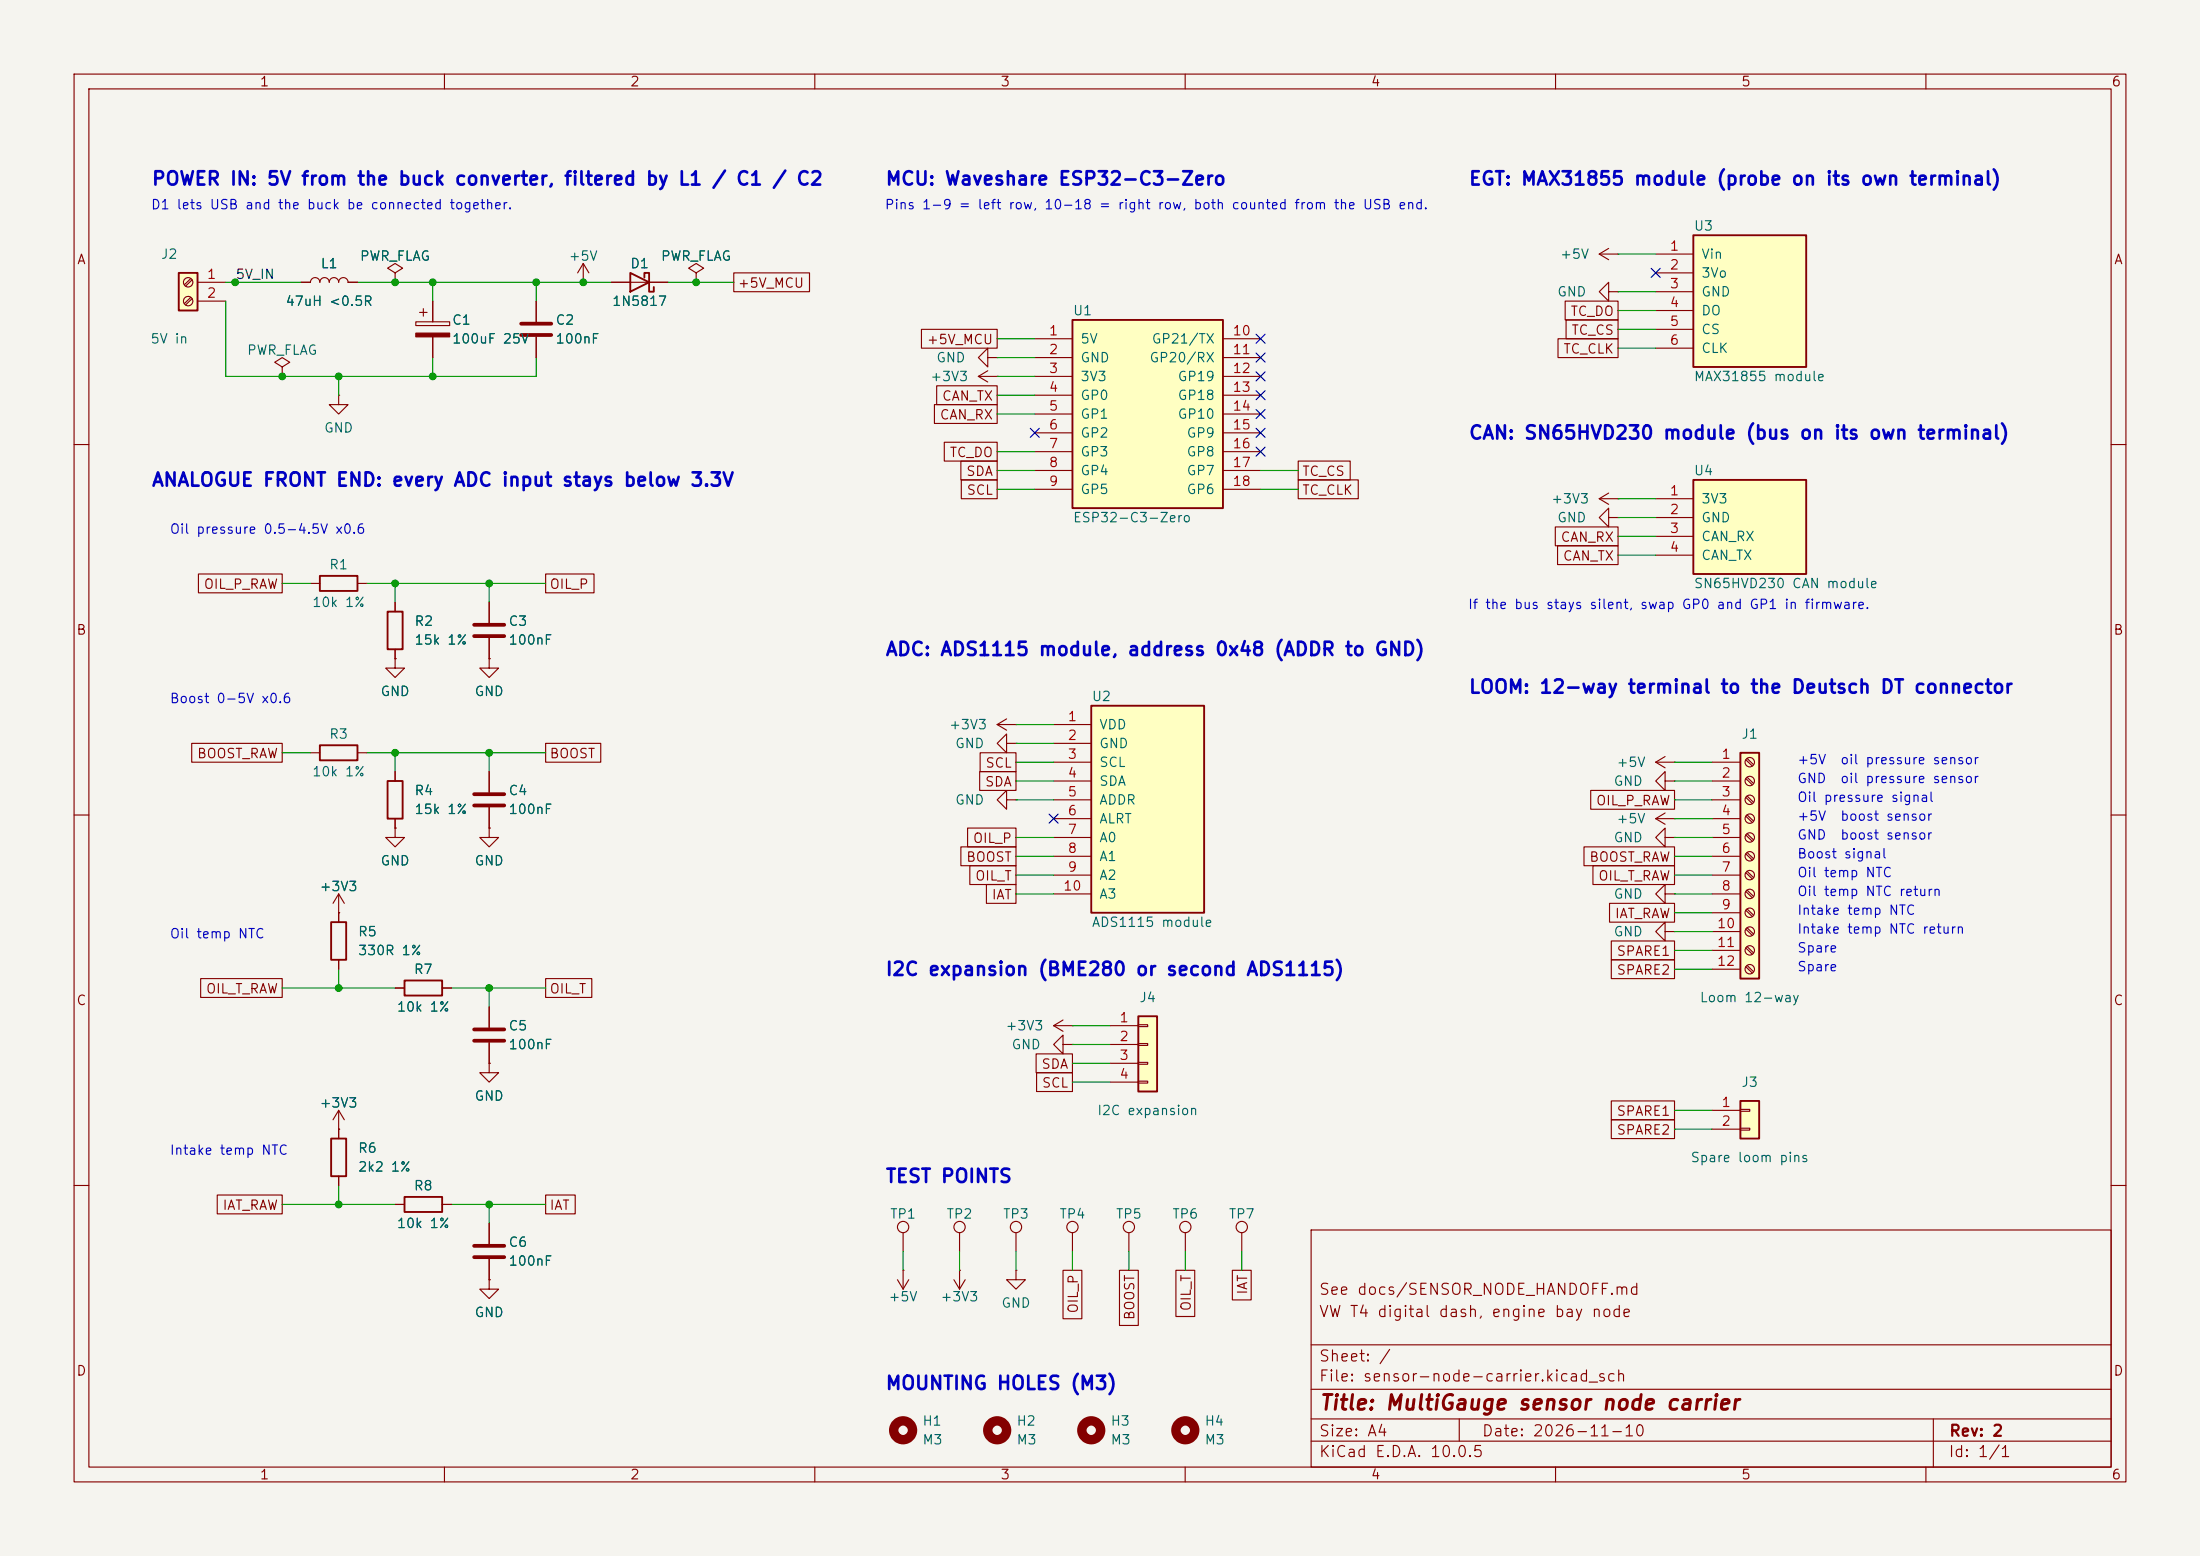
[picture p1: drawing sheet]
<svg xmlns="http://www.w3.org/2000/svg" width="297mm" height="210mm" viewBox="0 0 297 210" stroke-linecap="round" stroke-linejoin="round" font-family="sans-serif">
<path d="M0 0h297v210h-297z" fill="#f5f4ef" stroke="#f5f4ef" stroke-width=".14"/>
<g fill="none" stroke="#840000" stroke-width=".15">
<path d="M10 10h277v190h-277zM12 12h273v186h-273zM60 10v2M110 10v2M160 10v2M210 10v2M260 10v2M215.9 34.3l1.3 .8M215.9 34.3h2.5M217.2 39.4v-1.3l-1.3 1.3 1.3 1.2v-1.2h1.2M217.2 33.5l-1.3 .8M218.4 39.4h.1"/>
<path d="M218.4 34.3h.1M10 60h2M217.2 69.9v-1.3l-1.3 1.3 1.3 1.2v-1.2h1.2M218.4 69.9h.1M285 60h2M66 81.3v2.8M66 86.1v2.8M10 110h2M135.9 100.3v-1.2l-1.3 1.2 1.3 1.3v-1.3h1.3M135.9 108v-1.3l-1.3 1.3 1.3 1.2v-1.2h1.3M137.2 100.3h.1M137.2 108h.1"/>
<path d="M285 110h2M45.7 123.2h.1M45.7 120.7l-.7 1.2M45.7 120.7l.8 1.2M45.7 120.7v2.5M142.2 138.4l1.3 .8M142.2 138.4h2.6M143.5 137.7l-1.3 .7M144.8 138.4h.1M143.5 141v-1.3l-1.3 1.3 1.3 1.2v-1.2h1.3M144.8 141h.1M10 160h2"/>
<path d="M53.3 162.6h1.3M59.7 162.6h1.3M66 172.7v1.3h1.3l-1.3 1.3-1.2-1.3h1.2M66 172.7h.1M66 165.1v2.8M66 169.9v2.8M121.2 172.7l.7 1.3M121.9 171.5h.1M121.9 171.5v2.5M122.7 172.7l-.8 1.3M137.2 171.5v1.2h1.2l-1.2 1.3-1.3-1.3h1.3M137.2 171.5h.1"/>
<path d="M152.4 166.4v2.5M160 166.4v2.5M167.6 166.4v2.5M177 166h108v32h-108zM285 160h2M60 198v2M110 198v2M160 198v2M177 194.5h108M177 191.5h108M177 187.5h108M177 181.5h108"/>
<path d="M197 191.5v3M210 198v2M260 198v2M261 191.5v6.5"/>
<circle cx="152.4" cy="165.6" r=".76"/>
<circle cx="160" cy="165.6" r=".76"/>
<circle cx="167.6" cy="165.6" r=".76"/>
</g>
<path d="M54.6 161.5h5.1v2.1h-5.1z" fill="none" stroke="#840000" stroke-width=".25"/>
<path d="M64 84.3h4.1M64 85.9h4.1M64 168.1h4.1M64 169.7h4.1" fill="none" stroke="#840000" stroke-width=".51"/>
<g fill="none" stroke="#840000" stroke-width="1.3">
<circle cx="121.9" cy="193" r="1.27"/>
<circle cx="160" cy="193" r="1.27"/>
</g>
<path d="M228.6 64.8h15.2v12.7h-15.2z" fill="#ffffc2"/>
<path d="M228.6 64.8h15.2v12.7h-15.2z" fill="none" stroke="#840000" stroke-width=".25"/>
<g fill="none" stroke="#840000" stroke-width=".15">
<path d="M215.9 67.3h2.5M215.9 67.3l1.3 .8M217.2 66.5l-1.3 .8M218.4 67.3h.1M223.5 67.3h5.1M223.5 69.9h5.1M223.5 72.4h5.1M223.5 74.9h5.1M121.9 166.4v2.5M128.8 172.7l.7 1.3M129.5 171.5h.1M129.5 171.5v2.5"/>
<path d="M130.3 172.7l-.8 1.3"/>
<circle cx="121.9" cy="165.6" r=".76"/>
</g>
<circle cx="134.6" cy="193" r="1.27" fill="none" stroke="#840000" stroke-width="1.3"/>
<path d="M228.6 31.8h15.2v17.7h-15.2z" fill="#ffffc2"/>
<path d="M228.6 31.8h15.2v17.7h-15.2z" fill="none" stroke="#840000" stroke-width=".25"/>
<g fill="none" stroke="#840000" stroke-width=".15">
<path d="M223.5 34.3h5.1M223.5 36.8h5.1M223.5 39.4h5.1M223.5 41.9h5.1M223.5 44.5h5.1M223.5 47h5.1M223.5 102.9l1.3 .7M223.5 102.9h2.6M224.8 105.4v-1.3l-1.3 1.3 1.3 1.3v-1.3h1.3M224.8 102.1l-1.3 .8M226.1 105.4h.1M226.1 102.9h.1"/>
<path d="M224.8 125.7v-1.2l-1.3 1.2 1.3 1.3v-1.3h1.3M224.8 120.7v-1.3l-1.3 1.3 1.3 1.2v-1.2h1.3M226.1 125.7h.1M226.1 120.7h.1M129.5 166.4v2.5M137.2 166.4v2.5M144.8 166.4v2.5"/>
<circle cx="129.5" cy="165.6" r=".76"/>
<circle cx="137.2" cy="165.6" r=".76"/>
<circle cx="144.8" cy="165.6" r=".76"/>
</g>
<path d="M234.9 101.6h2.6v30.5h-2.6z" fill="#ffffc2"/>
<path d="M234.9 101.6h2.6v30.5h-2.6zM54.6 132.3h5.1v2.1h-5.1z" fill="none" stroke="#840000" stroke-width=".25"/>
<g fill="none" stroke="#840000" stroke-width=".15">
<path d="M223.5 110.5h2.6M223.5 110.5l1.3 .8M224.8 113v-1.2l-1.3 1.2 1.3 1.3v-1.3h1.3M224.8 109.7l-1.3 .8M226.1 113h.1M226.1 110.5h.1M231.1 102.9h3.8M231.1 105.4h3.8M231.1 108h3.8M231.1 110.5h3.8M231.1 113h3.8M231.1 115.6h3.8"/>
<path d="M231.1 118.1h3.8M235.7 102.5l.9 .9M235.7 105.1l.9 .8M235.7 107.6l.9 .9M235.7 110.2l.9 .8M235.7 112.7l.9 .8M235.7 115.2l.9 .9M235.7 117.8l.9 .8M235.9 102.4l.8 .8M235.9 104.9l.8 .8M235.9 107.4l.8 .9M235.9 110l.8 .8"/>
<path d="M235.9 112.5l.8 .9M235.9 115.1l.8 .8M235.9 117.6l.8 .8M53.3 133.4h1.3M59.7 133.4h1.3M231.1 120.7h3.8M231.1 123.2h3.8M231.1 125.7h3.8M231.1 128.3h3.8M231.1 130.8h3.8M235.7 120.3l.9 .9M235.7 122.9l.9 .8"/>
<path d="M235.7 125.4l.9 .8M235.7 127.9l.9 .9M235.7 130.5l.9 .8M235.9 120.1l.8 .9M235.9 122.7l.8 .8M235.9 125.2l.8 .9M235.9 127.8l.8 .8M235.9 130.3l.8 .8"/>
<circle cx="236.2" cy="102.9" r=".63"/>
<circle cx="236.2" cy="118.1" r=".63"/>
<circle cx="236.2" cy="115.6" r=".63"/>
<circle cx="236.2" cy="105.4" r=".63"/>
<circle cx="236.2" cy="107.9" r=".63"/>
<circle cx="236.2" cy="110.5" r=".63"/>
<circle cx="236.2" cy="113" r=".63"/>
<circle cx="236.2" cy="125.7" r=".63"/>
<circle cx="236.2" cy="120.6" r=".63"/>
<circle cx="236.2" cy="123.2" r=".63"/>
<circle cx="236.2" cy="130.8" r=".63"/>
<circle cx="236.2" cy="128.3" r=".63"/>
</g>
<path d="M234.9 148.6h2.6v5.1h-2.6z" fill="#ffffc2"/>
<path d="M43.2 77.7h5.1v2.1h-5.1zM234.9 148.6h2.6v5.1h-2.6z" fill="none" stroke="#840000" stroke-width=".25"/>
<path d="M41.9 78.7h1.3M48.3 78.7h1.2M231.1 149.9h3.8M231.1 152.4h3.8M234.9 149.7h1.3v.3h-1.3zM234.9 152.3h1.3v.2h-1.3z" fill="none" stroke="#840000" stroke-width=".15"/>
<path d="M24.1 36.8h2.6v5.1h-2.6z" fill="#ffffc2"/>
<path d="M24.1 36.8h2.6v5.1h-2.6zM43.2 100.6h5.1v2h-5.1zM44.7 124.5h2v5h-2z" fill="none" stroke="#840000" stroke-width=".25"/>
<g fill="none" stroke="#840000" stroke-width=".15">
<path d="M25.8 37.6l-.9 .8M25.9 37.8l-.8 .8M26.7 38.1h3.8M40.6 38.1h1.3a.64 .64 0 0 1 .6-.6 .64 .64 0 0 1 .7 .6 .64 .64 0 0 1 .6-.6 .64 .64 0 0 1 .6 .6 .64 .64 0 0 1 .7-.6 .64 .64 0 0 1 .6 .6 .64 .64 0 0 1 .7-.6 .64 .64 0 0 1 .6 .6h1.3M25.8 40.1l-.9 .9M25.9 40.3l-.8 .8M26.7 40.6h3.8M38.1 49.5l1-.6-1-.6-1 .6 1 .6v1.3M38.1 50.8h.1M45.7 53.3v1.3h1.3l-1.3 1.3-1.3-1.3h1.3M45.7 53.3h.1M53.3 88.9v1.3h1.3l-1.3 1.2-1.2-1.2h1.2"/>
<path d="M53.3 88.9h.1M134.6 97.8l1.3 .8M134.6 97.8h2.6M135.9 97l-1.3 .8M137.2 97.8h.1M41.9 101.6h1.3M48.3 101.6h1.2M45.7 123.2v1.3M45.7 129.5v1.3"/>
<circle cx="25.4" cy="38.1" r=".63"/>
<circle cx="25.4" cy="40.6" r=".63"/>
</g>
<circle cx="147.3" cy="193" r="1.27" fill="none" stroke="#840000" stroke-width="1.3"/>
<path d="M147.3 95.3h15.3v27.9h-15.3z" fill="#ffffc2"/>
<path d="M147.3 95.3h15.3v27.9h-15.3zM52.3 105.4h2.1v5.1h-2.1z" fill="none" stroke="#840000" stroke-width=".25"/>
<g fill="none" stroke="#840000" stroke-width=".15">
<path d="M133.3 48.3v-1.3l-1.2 1.3 1.2 1.2v-1.2h1.3M134.6 48.3h.1M142.2 97.8h5.1M53.3 111.8v1.2h1.3l-1.3 1.3-1.2-1.3h1.2M53.3 111.8h.1M53.3 104.1v1.3M53.3 110.5v1.3M66 111.8v1.2h1.3l-1.3 1.3-1.2-1.3h1.2M66 111.8h.1M142.2 100.3h5.1M142.2 102.9h5.1M142.2 105.4h5.1"/>
<path d="M142.2 108h5.1M142.2 110.5h5.1M142.2 113h5.1M142.2 115.6h5.1M142.2 118.1h5.1M142.2 120.7h5.1"/>
</g>
<path d="M144.8 43.2h20.3v25.4h-20.3z" fill="#ffffc2"/>
<path d="M144.8 43.2h20.3v25.4h-20.3z" fill="none" stroke="#840000" stroke-width=".25"/>
<g fill="none" stroke="#840000" stroke-width=".15">
<path d="M56.1 43.4h4.6v.5h-4.6zM56.6 42.2h1.1M57.1 41.7v1M58.4 40.6v2.8M58.4 45.5v2.8M132.1 50.8h2.5M132.1 50.8l1.2 .8M133.3 50l-1.2 .8M134.6 50.8h.1M139.7 45.7h5.1M139.7 48.3h5.1M139.7 50.8h5.1"/>
<path d="M139.7 53.3h5.1M139.7 55.9h5.1M139.7 58.4h5.1M165.1 45.7h5.1M165.1 48.3h5.1M165.1 50.8h5.1M165.1 53.3h5.1M165.1 55.9h5.1M165.1 58.4h5.1M139.7 61h5.1M139.7 63.5h5.1M139.7 66h5.1"/>
<path d="M165.1 61h5.1M165.1 63.5h5.1M165.1 66h5.1M66 104.1v2.8M66 109v2.8M66 135.9v2.8M66 143.5v1.3h1.3l-1.3 1.3-1.2-1.3h1.2M66 143.5h.1M66 140.7v2.8"/>
</g>
<path d="M64 107.2h4.1M64 108.7h4.1M64 138.9h4.1M64 140.5h4.1" fill="none" stroke="#840000" stroke-width=".51"/>
<path d="M56.1 45h4.6v.5h-4.6z" fill="#840000" stroke="#840000" stroke-width=".15"/>
<path d="M153.7 137.2h2.5v10.1h-2.5z" fill="#ffffc2"/>
<path d="M85.1 36.8l2.5 1.3-2.5 1.3zM87 37.5v-.7h.6v2.6h.7v-.7M52.3 82.6h2.1v5h-2.1zM153.7 137.2h2.5v10.1h-2.5zM44.7 153.7h2v5.1h-2z" fill="none" stroke="#840000" stroke-width=".25"/>
<g fill="none" stroke="#840000" stroke-width=".15">
<path d="M40.6 38.1h1.3M47 38.1h1.3M53.3 36.8l1.1-.6-1.1-.6-1 .6 1 .6v1.3M53.3 38.1h.1M78.7 38.1h.1M78.7 35.6l-.7 1.2M78.7 35.6l.8 1.2M78.7 35.6v2.5M82.5 38.1h7.7M94 36.8l1-.6-1-.6-1 .6 1 .6v1.3M94 38.1h.1M99.1 36.8h10.2v2.6h-10.2z"/>
<path d="M58.4 40.6v2.8M58.4 45.5v2.8M72.4 40.6v2.8M72.4 45.5v2.8M124.4 44.4h10.2v2.6h-10.2zM126.1 54.6h8.5v2.6h-8.5zM126.5 52.1h8.1v2.5h-8.1zM127.5 59.7h7.1v2.5h-7.1zM210.3 45.7h8.1v2.6h-8.1zM211.3 40.6h7.1v2.6h-7.1zM211.4 43.2h7v2.5h-7zM26.8 77.5h11.3v2.5h-11.3z"/>
<path d="M73.7 77.5h6.5v2.5h-6.5zM129.7 62.2h4.9v2.6h-4.9zM129.8 64.8h4.8v2.5h-4.8zM175.3 62.2h7v2.6h-7zM175.3 64.8h8.1v2.5h-8.1zM210 71.1h8.4v2.6h-8.4zM210.3 73.7h8.1v2.5h-8.1zM53.3 88.9h.1M53.3 81.3v1.3M53.3 87.6v1.3M66 88.9v1.3h1.3l-1.3 1.2-1.2-1.2h1.2M66 88.9h.1"/>
<path d="M66 81.3v2.8M66 86.1v2.8M25.9 100.3h12.2v2.6h-12.2zM53.3 111.8h.1M53.3 104.1v1.3M53.3 110.5v1.3M66 111.8h.1M66 104.1v2.8M66 109v2.8M73.7 100.3h7.4v2.6h-7.4zM129.7 114.3h7.5v2.5h-7.5zM130.6 111.8h6.6v2.5h-6.6z"/>
<path d="M130.9 116.8h6.3v2.6h-6.3zM132.3 104.1h4.9v2.6h-4.9zM132.3 101.6h4.9v2.5h-4.9zM133.2 119.4h4v2.5h-4zM213.8 114.3h12.3v2.5h-12.3zM214.7 106.7h11.4v2.5h-11.4zM215 116.8h11.1v2.6h-11.1zM27.1 132.1h11v2.5h-11zM45.7 123.2h.1M45.7 123.2v1.3M45.7 129.5v1.3M53.3 133.4h1.3"/>
<path d="M59.7 133.4h1.3M66 135.9v2.8M73.7 132.1h6.2v2.5h-6.2zM149.9 138.4h3.8M153.7 138.3h1.2v.3h-1.2zM217.3 121.9h8.8v2.6h-8.8zM217.5 127h8.6v2.5h-8.6zM217.5 129.5h8.6v2.6h-8.6zM45.7 152.4h.1M45.7 149.9l-.7 1.2M45.7 149.9l.8 1.2M45.7 149.9v3.8"/>
<path d="M45.7 158.8v1.2M66 143.5h.1M66 140.7v2.8M139.9 142.2h4.9v2.6h-4.9zM139.9 144.8h4.9v2.5h-4.9zM149.9 141h3.8M149.9 143.5h3.8M149.9 146.1h3.8M153.7 140.8h1.2v.3h-1.2zM153.7 143.4h1.2v.2h-1.2zM153.7 145.9h1.2v.3h-1.2zM217.5 148.6h8.6v2.5h-8.6z"/>
<path d="M217.5 151.1h8.6v2.6h-8.6zM29.3 161.3h8.8v2.5h-8.8zM53.3 162.6h1.3M59.7 162.6h1.3M66 172.7h.1M66 165.1v2.8M66 169.9v2.8M73.7 161.3h4v2.5h-4zM143.5 171.5h2.6v6.5h-2.6zM151.1 171.5h2.6v7.4h-2.6zM158.7 171.5h2.6v6.2h-2.6zM166.4 171.5h2.5v3.9h-2.5z"/>
</g>
<path d="M70.4 43.7h4M70.4 45.2h4" fill="none" stroke="#840000" stroke-width=".51"/>
<g fill="none" stroke="#009600" stroke-width=".15">
<path d="M30.5 38.1h10.1M48.3 38.1h34.2M58.4 38.1v2.5M72.4 38.1v2.5M90.2 38.1h8.9M218.4 34.3h5.1M218.4 39.4h5.1M30.5 40.6v10.2h41.9v-2.5M45.7 50.8v2.5M58.4 48.3v2.5M134.6 50.8h5.1M134.6 55.9h5.1"/>
<path d="M134.6 45.7h5.1M134.6 53.3h5.1M134.6 48.3h5.1M218.4 41.9h5.1M218.4 47h5.1M218.4 44.5h5.1M38.1 78.7h3.8M49.5 78.7h24.2M53.3 78.7v2.6M66 78.7v2.6M134.6 66h5.1M134.6 63.5h5.1"/>
<path d="M134.6 61h5.1M170.2 66h5.1M170.2 63.5h5.1M218.4 69.9h5.1M218.4 67.3h5.1M218.4 72.4h5.1M218.4 74.9h5.1M137.2 97.8h5M38.1 101.6h3.8M49.5 101.6h24.2M53.3 101.6v2.5M66 101.6v2.5"/>
<path d="M137.2 100.3h5M137.2 105.4h5M137.2 108h5M137.2 113h5M137.2 115.6h5M137.2 118.1h5M137.2 102.9h5M226.1 105.4h5M226.1 108h5M226.1 113h5M226.1 115.6h5M226.1 110.5h5"/>
<path d="M226.1 118.1h5M226.1 102.9h5M38.1 133.4h15.2M45.7 130.8v2.6M61 133.4h12.7M66 133.4v2.5M137.2 120.7h5M144.8 138.4h5.1M226.1 120.7h5M226.1 125.7h5M226.1 123.2h5M226.1 128.3h5"/>
<path d="M226.1 130.8h5M144.8 143.5h5.1M144.8 141h5.1M144.8 146.1h5.1M226.1 152.4h5M226.1 149.9h5M38.1 162.6h15.2M45.7 160v2.6M61 162.6h12.7M66 162.6v2.5M121.9 168.9v2.6M129.5 168.9v2.6"/>
<path d="M137.2 168.9v2.6M144.8 168.9v2.6M152.4 168.9v2.6M160 168.9v2.6M167.6 168.9v2.6"/>
</g>
<g fill="none" stroke="#000084" stroke-width=".15">
<path d="M222.9 36.2l1.2 1.2M224.1 36.2l-1.2 1.2M139.1 57.8l1.2 1.2M140.3 57.8l-1.2 1.2M169.6 52.7l1.2 1.2M169.6 50.2l1.2 1.2M169.6 45.1l1.2 1.2M169.6 47.7l1.2 1.2M169.6 57.8l1.2 1.2M169.6 55.3l1.2 1.2M170.8 52.7l-1.2 1.2M170.8 50.2l-1.2 1.2"/>
<path d="M170.8 45.1l-1.2 1.2M170.8 47.7l-1.2 1.2M170.8 57.8l-1.2 1.2M170.8 55.3l-1.2 1.2M169.6 60.4l1.2 1.2M170.8 60.4l-1.2 1.2M141.6 109.9l1.2 1.2M142.8 109.9l-1.2 1.2"/>
</g>
<g fill="#009600" stroke="#009600" stroke-width=".14">
<circle cx="45.7" cy="162.6" r=".46"/>
<circle cx="66" cy="162.6" r=".46"/>
<circle cx="72.4" cy="38.1" r=".46"/>
<circle cx="78.7" cy="38.1" r=".46"/>
<circle cx="94" cy="38.1" r=".46"/>
<circle cx="45.7" cy="50.8" r=".46"/>
<circle cx="66" cy="78.7" r=".46"/>
<circle cx="53.3" cy="78.7" r=".46"/>
<circle cx="66" cy="133.4" r=".46"/>
<circle cx="66" cy="101.6" r=".46"/>
<circle cx="53.3" cy="101.6" r=".46"/>
<circle cx="45.7" cy="133.4" r=".46"/>
<circle cx="31.7" cy="38.1" r=".46"/>
<circle cx="53.3" cy="38.1" r=".46"/>
<circle cx="38.1" cy="50.8" r=".46"/>
<circle cx="58.4" cy="38.1" r=".46"/>
<circle cx="58.4" cy="50.8" r=".46"/>
</g>
<text font-size="2" fill="#840000" x="178" y="190.8">Title: MultiGauge sensor node carrier</text>
<g font-size="1.8" fill="#0000c2">
<text x="20.4" y="25.5">POWER IN: 5V from the buck converter, filtered by L1 / C1 / C2</text>
<text x="119.4" y="25.5">MCU: Waveshare ESP32-C3-Zero</text>
<text x="198.2" y="25.5">EGT: MAX31855 module (probe on its own terminal)</text>
<text x="198.2" y="59.7">CAN: SN65HVD230 module (bus on its own terminal)</text>
<text x="20.4" y="66.1">ANALOGUE FRONT END: every ADC input stays below 3.3V</text>
<text x="119.4" y="89">ADC: ADS1115 module, address 0x48 (ADDR to GND)</text>
<text x="198.2" y="94">LOOM: 12-way terminal to the Deutsch DT connector</text>
<text x="119.4" y="132.1">I2C expansion (BME280 or second ADS1115)</text>
<text x="119.4" y="160.1">TEST POINTS</text>
<text x="119.4" y="188">MOUNTING HOLES (M3)</text>
</g>
<g font-size="1.5" fill="#840000">
<text x="178" y="178.1">VW T4 digital dash, engine bay node</text>
<text x="178" y="175.1">See docs/SENSOR_NODE_HANDOFF.md</text>
<text x="178" y="184.1">Sheet: /</text>
<text x="178" y="186.8">File: sensor-node-carrier.kicad_sch</text>
<text x="178" y="197">KiCad E.D.A. 10.0.5</text>
<text x="178" y="194.2">Size: A4</text>
<text x="200" y="194.2">Date: 2026-11-10</text>
<text x="263" y="197">Id: 1/1</text>
<text x="263" y="194.2">Rev: 2</text>
</g>
<g font-size="1.3" fill="#840000">
<text x="35" y="12">1</text>
<text x="85" y="12">2</text>
<text x="135" y="12">3</text>
<text x="185" y="12">4</text>
<text x="235" y="12">5</text>
<text x="285" y="12">6</text>
<text x="10.3" y="36">A</text>
<text x="285.3" y="36">A</text>
<text x="99.5" y="39.2">+5V_MCU</text>
<text x="125" y="46.8">+5V_MCU</text>
<text x="211.9" y="43">TC_DO</text>
<text x="212.1" y="45.5">TC_CS</text>
<text x="211" y="48">TC_CLK</text>
<text x="126.8" y="56.9">CAN_RX</text>
<text x="127.1" y="54.4">CAN_TX</text>
<text x="128.1" y="62">TC_DO</text>
<text x="130.3" y="64.6">SDA</text>
<text x="175.7" y="64.6">TC_CS</text>
<text x="130.4" y="67.1">SCL</text>
<text x="175.7" y="67.1">TC_CLK</text>
<text x="210.6" y="73.4">CAN_RX</text>
<text x="210.9" y="76">CAN_TX</text>
<text x="27.4" y="79.8">OIL_P_RAW</text>
<text x="74.1" y="79.8">OIL_P</text>
<text x="10.2" y="86">B</text>
<text x="285.2" y="86">B</text>
<text x="26.5" y="102.7">BOOST_RAW</text>
<text x="74.1" y="102.7">BOOST</text>
<text x="132.9" y="106.5">SDA</text>
<text x="132.9" y="103.9">SCL</text>
<text x="215.4" y="109">OIL_P_RAW</text>
<text x="130.3" y="116.6">BOOST</text>
<text x="131.3" y="114.1">OIL_P</text>
<text x="131.6" y="119.2">OIL_T</text>
<text x="214.5" y="116.6">BOOST_RAW</text>
<text x="215.7" y="119.2">OIL_T_RAW</text>
<text x="133.8" y="121.7">IAT</text>
<text x="217.9" y="124.2">IAT_RAW</text>
<text x="218.2" y="129.3">SPARE1</text>
<text x="218.2" y="131.9">SPARE2</text>
<text x="10.2" y="136">C</text>
<text x="27.7" y="134.4">OIL_T_RAW</text>
<text x="74.1" y="134.4">OIL_T</text>
<text x="285.2" y="136">C</text>
<text x="140.5" y="144.6">SDA</text>
<text x="140.6" y="147.1">SCL</text>
<text x="218.2" y="150.9">SPARE1</text>
<text x="218.2" y="153.5">SPARE2</text>
<text x="30" y="163.6">IAT_RAW</text>
<text x="74.1" y="163.6">IAT</text>
<text x="145.8" y="177.4" transform="rotate(-90 145.8 177.4)">OIL_P</text>
<text x="153.5" y="178.3" transform="rotate(-90 153.5 178.3)">BOOST</text>
<text x="161.1" y="177.1" transform="rotate(-90 161.1 177.1)">OIL_T</text>
<text x="168.7" y="174.8" transform="rotate(-90 168.7 174.8)">IAT</text>
<text x="10.2" y="186">D</text>
<text x="285.2" y="186">D</text>
<text x="35" y="200">1</text>
<text x="85" y="200">2</text>
<text x="135" y="200">3</text>
<text x="185" y="200">4</text>
<text x="235" y="200">5</text>
<text x="285" y="200">6</text>
</g>
<g font-size="1.3" fill="#0000c2">
<text x="20.3" y="28.6">D1 lets USB and the buck be connected together.</text>
<text x="119.4" y="28.6">Pins 1-9 = left row, 10-18 = right row, both counted from the USB end.</text>
<text x="22.8" y="72.4">Oil pressure 0.5-4.5V x0.6</text>
<text x="198.1" y="82.5">If the bus stays silent, swap GP0 and GP1 in firmware.</text>
<text x="22.8" y="95.2">Boost 0-5V x0.6</text>
<text x="242.5" y="106">GND</text>
<text x="242.5" y="103.5">+5V</text>
<text x="248.3" y="106">oil pressure sensor</text>
<text x="248.3" y="103.5">oil pressure sensor</text>
<text x="242.5" y="108.6">Oil pressure signal</text>
<text x="242.5" y="113.6">GND</text>
<text x="242.5" y="111.1">+5V</text>
<text x="248.3" y="113.6">boost sensor</text>
<text x="248.3" y="111.1">boost sensor</text>
<text x="242.5" y="116.2">Boost signal</text>
<text x="242.5" y="118.7">Oil temp NTC</text>
<text x="242.5" y="121.3">Oil temp NTC return</text>
<text x="242.5" y="123.8">Intake temp NTC</text>
<text x="22.8" y="127">Oil temp NTC</text>
<text x="242.5" y="131.4">Spare</text>
<text x="242.5" y="126.3">Intake temp NTC return</text>
<text x="242.5" y="128.9">Spare</text>
<text x="22.8" y="156.2">Intake temp NTC</text>
</g>
<g font-size="1.3" fill="#006464">
<text x="21.6" y="35.3">J2</text>
<text x="48.5" y="35.5">PWR_FLAG</text>
<text x="76.7" y="35.5">+5V</text>
<text x="89.1" y="35.5">PWR_FLAG</text>
<text x="210.5" y="35.3">+5V</text>
<text x="228.6" y="31.4">U3</text>
<text x="229.6" y="35.3">Vin</text>
<text x="38.5" y="41.6">47uH &lt;0.5R</text>
<text x="43.2" y="36.5">L1</text>
<text x="82.5" y="41.6">1N5817</text>
<text x="85" y="36.5">D1</text>
<text x="210.1" y="40.3">GND</text>
<text x="229.6" y="37.8">3Vo</text>
<text x="229.6" y="40.3">GND</text>
<text x="20.2" y="46.7">5V in</text>
<text x="60.9" y="44.1">C1</text>
<text x="60.9" y="46.7">100uF 25V</text>
<text x="74.9" y="44.1">C2</text>
<text x="74.9" y="46.7">100nF</text>
<text x="144.8" y="42.9">U1</text>
<text x="145.8" y="46.7">5V</text>
<text x="155.4" y="46.7">GP21/TX</text>
<text x="229.6" y="42.9">DO</text>
<text x="229.6" y="45.4">CS</text>
<text x="229.6" y="48">CLK</text>
<text x="33.3" y="48.2">PWR_FLAG</text>
<text x="125.5" y="51.8">+3V3</text>
<text x="126.3" y="49.2">GND</text>
<text x="145.8" y="49.2">GND</text>
<text x="145.8" y="51.8">3V3</text>
<text x="155.1" y="49.2">GP20/RX</text>
<text x="158.9" y="51.8">GP19</text>
<text x="228.6" y="51.8">MAX31855 module</text>
<text x="43.7" y="58.7">GND</text>
<text x="145.8" y="54.3">GP0</text>
<text x="145.8" y="56.8">GP1</text>
<text x="145.8" y="59.4">GP2</text>
<text x="158.9" y="54.3">GP18</text>
<text x="158.9" y="56.8">GP10</text>
<text x="160.1" y="59.4">GP9</text>
<text x="145.8" y="61.9">GP3</text>
<text x="145.8" y="64.5">GP4</text>
<text x="160.1" y="61.9">GP8</text>
<text x="160.1" y="64.5">GP7</text>
<text x="228.6" y="64.5">U4</text>
<text x="144.8" y="70.8">ESP32-C3-Zero</text>
<text x="145.8" y="67">GP5</text>
<text x="160.1" y="67">GP6</text>
<text x="209.3" y="68.3">+3V3</text>
<text x="210.1" y="70.8">GND</text>
<text x="229.6" y="68.3">3V3</text>
<text x="229.6" y="70.8">GND</text>
<text x="44.4" y="77.2">R1</text>
<text x="229.6" y="73.4">CAN_RX</text>
<text x="229.6" y="75.9">CAN_TX</text>
<text x="42.1" y="82.2">10k 1%</text>
<text x="228.6" y="79.7">SN65HVD230 CAN module</text>
<text x="55.9" y="84.8">R2</text>
<text x="55.9" y="87.3">15k 1%</text>
<text x="68.6" y="84.8">C3</text>
<text x="68.6" y="87.3">100nF</text>
<text x="51.3" y="94.3">GND</text>
<text x="64" y="94.3">GND</text>
<text x="147.3" y="94.9">U2</text>
<text x="44.4" y="100">R3</text>
<text x="128" y="98.8">+3V3</text>
<text x="128.9" y="101.3">GND</text>
<text x="148.3" y="98.8">VDD</text>
<text x="148.3" y="101.3">GND</text>
<text x="235" y="100">J1</text>
<text x="42.1" y="105.1">10k 1%</text>
<text x="55.9" y="107.6">R4</text>
<text x="68.6" y="107.6">C4</text>
<text x="148.3" y="103.8">SCL</text>
<text x="148.3" y="106.4">SDA</text>
<text x="217.8" y="106.4">GND</text>
<text x="218.1" y="103.8">+5V</text>
<text x="55.9" y="110.2">15k 1%</text>
<text x="68.6" y="110.2">100nF</text>
<text x="128.9" y="108.9">GND</text>
<text x="148.3" y="108.9">ADDR</text>
<text x="148.3" y="111.5">ALRT</text>
<text x="148.3" y="114">A0</text>
<text x="217.8" y="114">GND</text>
<text x="218.1" y="111.5">+5V</text>
<text x="51.3" y="117.1">GND</text>
<text x="64" y="117.1">GND</text>
<text x="148.3" y="116.5">A1</text>
<text x="148.3" y="119.1">A2</text>
<text x="43.1" y="120.6">+3V3</text>
<text x="147.3" y="125.4">ADS1115 module</text>
<text x="148.3" y="121.6">A3</text>
<text x="217.8" y="121.6">GND</text>
<text x="48.2" y="126.7">R5</text>
<text x="48.2" y="129.2">330R 1%</text>
<text x="55.8" y="131.8">R7</text>
<text x="217.8" y="126.7">GND</text>
<text x="53.5" y="136.9">10k 1%</text>
<text x="153.7" y="135.6">J4</text>
<text x="229.4" y="135.6">Loom 12-way</text>
<text x="68.6" y="139.4">C5</text>
<text x="68.6" y="141.9">100nF</text>
<text x="135.7" y="139.4">+3V3</text>
<text x="136.5" y="141.9">GND</text>
<text x="43.1" y="149.8">+3V3</text>
<text x="64" y="148.9">GND</text>
<text x="235" y="147">J3</text>
<text x="48.2" y="155.9">R6</text>
<text x="148" y="150.8">I2C expansion</text>
<text x="48.2" y="158.4">2k2 1%</text>
<text x="55.8" y="161">R8</text>
<text x="228.1" y="157.2">Spare loom pins</text>
<text x="53.5" y="166.1">10k 1%</text>
<text x="120.1" y="164.8">TP1</text>
<text x="127.7" y="164.8">TP2</text>
<text x="135.3" y="164.8">TP3</text>
<text x="142.9" y="164.8">TP4</text>
<text x="150.5" y="164.8">TP5</text>
<text x="158.2" y="164.8">TP6</text>
<text x="165.8" y="164.8">TP7</text>
<text x="68.6" y="168.6">C6</text>
<text x="68.6" y="171.1">100nF</text>
<text x="64" y="178.1">GND</text>
<text x="119.9" y="176">+5V</text>
<text x="126.9" y="176">+3V3</text>
<text x="135.1" y="176.8">GND</text>
<text x="124.4" y="192.7">H1</text>
<text x="124.4" y="195.3">M3</text>
<text x="137.1" y="192.7">H2</text>
<text x="137.1" y="195.3">M3</text>
<text x="149.8" y="192.7">H3</text>
<text x="149.8" y="195.3">M3</text>
<text x="162.5" y="192.7">H4</text>
<text x="162.5" y="195.3">M3</text>
</g>
<g font-size="1.3" fill="#a90000">
<text x="225.3" y="34.2">1</text>
<text x="27.8" y="38">1</text>
<text x="27.8" y="40.5">2</text>
<text x="225.3" y="36.7">2</text>
<text x="225.3" y="39.2">3</text>
<text x="225.3" y="41.8">4</text>
<text x="141.5" y="45.6">1</text>
<text x="166.3" y="45.6">10</text>
<text x="225.3" y="44.3">5</text>
<text x="225.3" y="46.9">6</text>
<text x="141.5" y="48.1">2</text>
<text x="141.5" y="50.7">3</text>
<text x="141.5" y="53.2">4</text>
<text x="166.3" y="48.1">11</text>
<text x="166.3" y="50.7">12</text>
<text x="166.3" y="53.2">13</text>
<text x="141.5" y="55.7">5</text>
<text x="141.5" y="58.3">6</text>
<text x="166.3" y="55.7">14</text>
<text x="166.3" y="58.3">15</text>
<text x="141.5" y="60.8">7</text>
<text x="141.5" y="63.4">8</text>
<text x="141.5" y="65.9">9</text>
<text x="166.3" y="60.8">16</text>
<text x="166.3" y="63.4">17</text>
<text x="166.3" y="65.9">18</text>
<text x="225.3" y="67.2">1</text>
<text x="225.3" y="69.7">2</text>
<text x="225.3" y="72.3">3</text>
<text x="225.3" y="74.8">4</text>
<text x="144" y="97.7">1</text>
<text x="144" y="100.2">2</text>
<text x="144" y="102.7">3</text>
<text x="144" y="105.3">4</text>
<text x="144" y="107.8">5</text>
<text x="232.3" y="102.7">1</text>
<text x="232.3" y="105.3">2</text>
<text x="232.3" y="107.8">3</text>
<text x="144" y="110.4">6</text>
<text x="144" y="112.9">7</text>
<text x="232.3" y="110.4">4</text>
<text x="232.3" y="112.9">5</text>
<text x="144" y="115.4">8</text>
<text x="144" y="118">9</text>
<text x="232.3" y="115.4">6</text>
<text x="232.3" y="118">7</text>
<text x="143.4" y="120.5">10</text>
<text x="231.7" y="125.6">10</text>
<text x="232.3" y="120.5">8</text>
<text x="232.3" y="123.1">9</text>
<text x="231.7" y="128.1">11</text>
<text x="231.7" y="130.7">12</text>
<text x="151" y="138.3">1</text>
<text x="151" y="140.8">2</text>
<text x="151" y="143.4">3</text>
<text x="151" y="145.9">4</text>
<text x="232.3" y="149.7">1</text>
<text x="232.3" y="152.3">2</text>
</g>
<text font-size="1.3" fill="#0f0f0f" x="31.7" y="38">5V_IN</text>
</svg>
